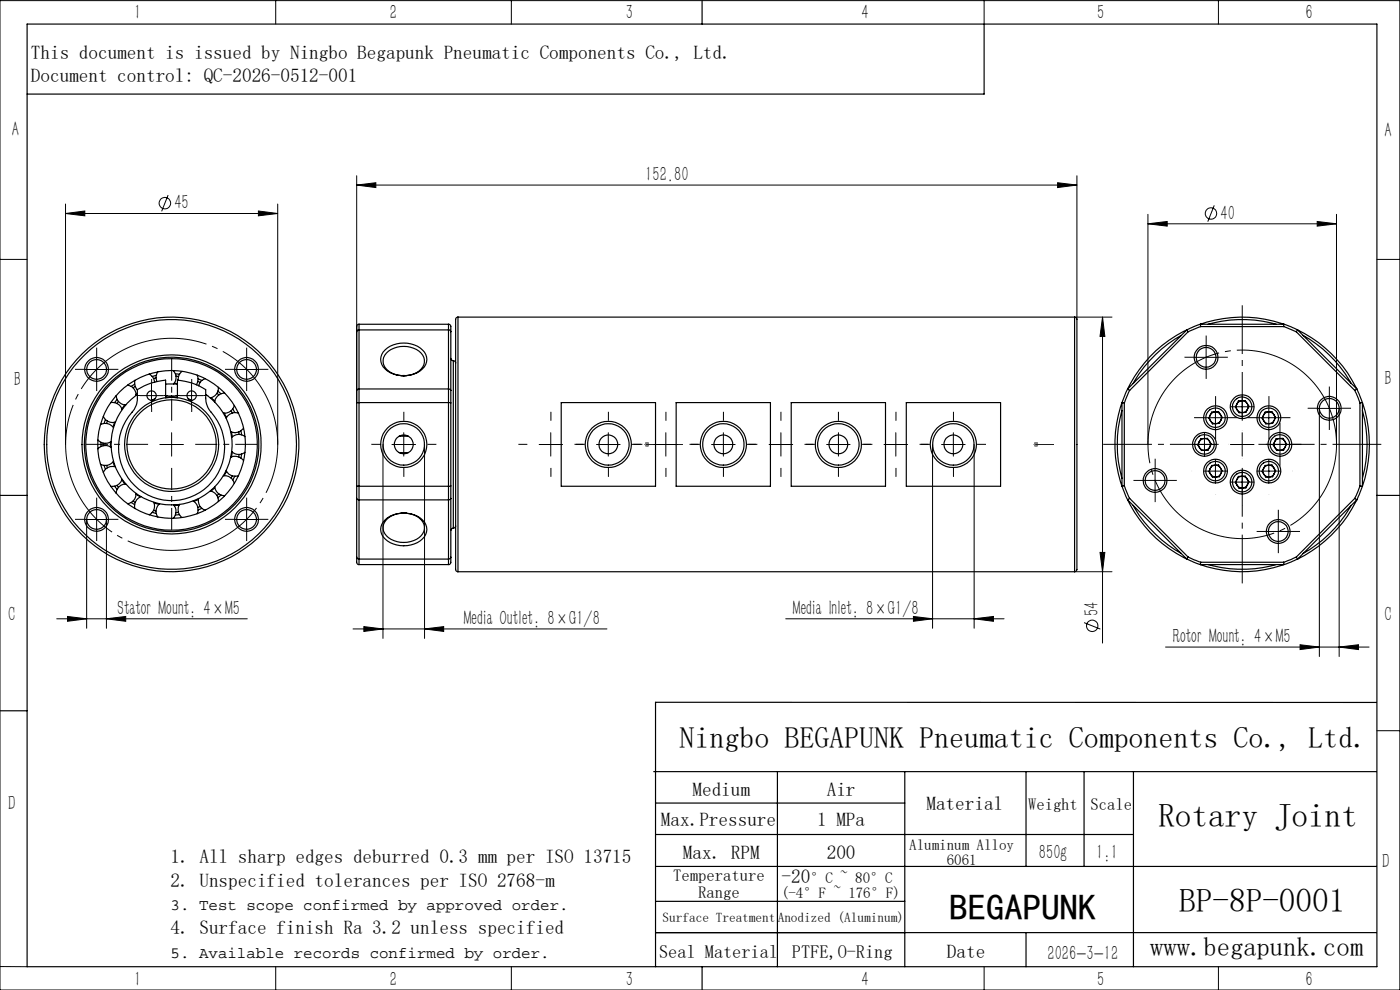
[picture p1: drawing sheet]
<svg xmlns="http://www.w3.org/2000/svg" width="297mm" height="210mm" viewBox="0 0 297 210" stroke-linecap="round" stroke-linejoin="round" font-family="sans-serif">
<g fill="none" stroke="#000" stroke-width=".25">
<path d="M5.8 5.1h286.3v200h-286.3zM148.9 .1v5M208.8 5.1v14.9h-203M31.6 79.3a2.25 2.25 0 0 1 1.2 1.8M33.2 79.6l-.9 .3M33.5 78.9a2.14 2.14 0 0 0-.2 2M36.8 78.6a2.03 2.03 0 0 1 0 2.8M37.2 79.3l.9 .1M37.3 79.8l.6 .1M38.6 78.8a2.16 2.16 0 0 0-.8 1.8M41.8 79.6a2.15 2.15 0 0 1-.1 2M75.7 70.4v12.4"/>
<path d="M76.2 70l-.4 .1-.1 .3M76.2 68.8a.99 .99 0 0 0-.5 1.3v.3M76.2 68.8v1.2M76.2 70v12.5M76.2 70h18.9M76.2 68.8h18.9M81.7 74.2a6 6 0 0 1 8.3 .5 2.77 2.77 0 0 1-.9 4 6.2 6.2 0 0 1-7.8-.9 2.62 2.62 0 0 1 .4-3.6zM82 74.9a5.4 5.4 0 0 1 7.7 .4 2.58 2.58 0 0 1-1.3 3.7 5.5 5.5 0 0 1-6.8-1.2 2.37 2.37 0 0 1 .4-2.9zM85.1 79.7h1.2M95.1 70l.4 .1 .1 .3M95.1 68.8v1.2M95.1 68.8a.99 .99 0 0 1 .5 1.3v.3"/>
<path d="M95.1 70v12.5M95.6 76l.2 .4 .4 .1M95.6 70.4v12.4M96.2 76.5l.3 .2 .2 .3M96.2 76.5v35.5M97.2 67.3l-.4 .1-.1 .3v53.2l.1 .2 .4 .2M97.2 67.3v54M97.2 67.3h130.8M228 67.3l.3 .1 .2 .3v53.2l-.2 .2-.3 .2M228 67.3v54M250.6 71.1a27.1 27.1 0 0 0-10.2 10.2M251.8 70a26.4 26.4 0 0 0-12.6 12.5"/>
<path d="M251.8 70l.3 .4M251.8 70l-12.6 12.5M252.1 70.4l-12.5 12.4M254.6 68.8a26.6 26.6 0 0 1 17.8 0M254.6 68.8l-2.8 1.2M254.6 68.8l.1 .5M254.6 68.8h17.8M254.7 69.3l-2.6 1.1M254.7 69.3h17.6M256.3 68.8a26.5 26.5 0 0 1 14.4 0M272.3 69.3l2.7 1.1M272.4 68.8l-.1 .5"/>
<path d="M272.4 68.8l2.9 1.2M275 70.4l12.4 12.4M275.3 70a27.2 27.2 0 0 1 12.5 12.5M275.3 70l-.3 .4M275.3 70l12.5 12.5M276.4 71.1a26.5 26.5 0 0 1 10.2 10.2M20.8 93.3a2.07 2.07 0 0 0 2.8 .4M21.3 90.1a2.16 2.16 0 0 1 2.8 .6M21.4 93.8v.9M21.9 88.3a2.11 2.11 0 0 0 2.6 1.2M21.9 94v.5M22.1 98.7l.3 .8"/>
<path d="M22.4 89l-.3 .8M22.6 98.7l.2 .5M22.8 89.3l-.2 .5M23.5 93.8v1M23.5 85.4a2.13 2.13 0 0 1 2.4 1.5M23.6 94.9a2.07 2.07 0 0 0-2.8 .3M24 98l.3 1M24.1 97.9a2.12 2.12 0 0 1-2.8 .6M24.3 89.6l-.3 .9M24.5 99h-.1a2.19 2.19 0 0 0-2.5 1.2M24.6 83.9a2.18 2.18 0 0 0 2.1 2M24.8 84.7l-.5 .7"/>
<path d="M25.1 85.2l-.3 .4M26.5 85.9l-.6 .8M27.1 81.7a2.08 2.08 0 0 1 1.8 2.2M28.6 81.5l-.8 .5M28.6 80.7a2.28 2.28 0 0 0 .5 2M28.7 82l-.4 .3M29.1 83.7a12.8 12.8 0 0 0-2.3 19.1 12.8 12.8 0 0 0 19.2 0 12.8 12.8 0 0 0-2.4-19.1M29.1 83.5l-.2 .2M32.9 84.6l-.8 .3M33.1 80.1l-.5 .2M35.1 84.3h2.5M35.1 81.5h2.5"/>
<path d="M35.1 84.4v-3.8a13.2 13.2 0 0 0-6 2v1.8a5.2 5.2 0 0 1-1.8 4 11.3 11.3 0 0 0 2 15.3 11.3 11.3 0 0 0 15.4-1.1 11.3 11.3 0 0 0-.2-15.5l-.4-.7-.4-1.1-.1-2.7a12.8 12.8 0 0 0-6-2v3.8M35.1 84.1h2.5M36.9 81.3l.7 .1M39.9 84.6l.8 .3M42 80.9l.5 .2M42 80.4l.8 .3M43.5 80.3a2.01 2.01 0 0 0-1.4 1.5M44.8 84.4l.8 .7M46 83.4l.4 .4M46.2 82.9l.7 .6M46.3 82.2a2.1 2.1 0 0 1-1.7 2.2M47.6 87.7l.4 .9"/>
<path d="M47.7 83.4a2.1 2.1 0 0 0-2.2 1.9M48 99.8a2.1 2.1 0 0 0 2.6 1.1M48 100l-.4 .9M48.9 97a2.17 2.17 0 0 1 2.8 .7M49 87.1l.3 .5M49.1 91.6l.2 1.1M49.1 95.8a2.11 2.11 0 0 0 2.9 .1M49.3 95.9l-.2 1M49.4 86.7l.4 .8M49.7 86a2.1 2.1 0 0 1-2.3 1.6M50.6 87.7a2.13 2.13 0 0 0-2.6 1M50.7 91.6v.5"/>
<path d="M50.7 96.4v.5M51.1 91.4l.2 .8M51.3 96.3l-.2 .9M51.7 90.8a2.15 2.15 0 0 1-2.8 .7M52 92.6a2.06 2.06 0 0 0-2.9 .2M75.7 82.8v2.7M75.7 85.5v17.6M76.2 85.4l-.5 .1M76.2 82.5l-.4 .1-.1 .2M76.2 82.5v2.9M76.2 85.4h18.9M76.2 85.4v17.7"/>
<path d="M76.2 82.5h18.9M84.7 96h1.9M84.7 92.5h1.9M95.1 82.5v2.9M95.1 82.5l.4 .1 .1 .2M95.1 85.4l.5 .1M95.1 85.4v17.7M95.6 82.8v2.7M95.6 85.5v17.6M119.1 85.4h20v17.7h-20zM143.4 85.4h20v17.7h-20zM167.9 85.4h20v17.7h-20z"/>
<path d="M192.3 85.4h20v17.7h-20zM238 85.4a27 27 0 0 0 0 17.7M238 85.4l.5 .1M238 87.1a26.8 26.8 0 0 0 0 14.4M238 85.4v17.7M238.5 85.5v17.6M239.2 82.5l-1.2 2.9M239.2 82.5l.4 .3M239.6 82.8l-1.1 2.7M254.7 93.1l1.5-.1 .8 1.2-.7 1.3-1.4 .1-.8-1.2zM257.1 98.7l1.4-.1 .8 1.3-.6 1.2-1.5 .1-.8-1.2zM257.1 87.4l1.4-.1 .8 1.2-.6 1.3-1.5 .1-.8-1.2z"/>
<path d="M262.7 85h1.5l.8 1.2-.7 1.3-1.4 .1-.8-1.2zM268.4 87.4l1.4-.1 .8 1.2-.6 1.3-1.5 .1-.8-1.2zM268.4 98.7l1.4-.1 .8 1.3-.6 1.2-1.5 .1-.8-1.2zM270.7 93.1l1.5-.1 .7 1.2-.6 1.3-1.4 .1-.8-1.2zM287.4 82.8l1.1 2.7M287.8 82.5l-.4 .3M287.8 82.5l1.2 2.9M288.5 85.5v17.6M289 85.4a27.3 27.3 0 0 1 0 17.7M289 85.4l-.5 .1M289 87.1a26.8 26.8 0 0 1 0 14.4M289 85.4v17.7"/>
<path d="M0 105.1h5.8M24.3 103.1l.5 .7M24.8 103l.3 .4M25.9 101.8l.6 .8M25.9 101.7a2.09 2.09 0 0 1-2.4 1.4M26.7 102.6a2.1 2.1 0 0 0-2.1 2M27.8 106.6l.8 .5M28.3 106.2l.4 .4M28.9 104.7a2.05 2.05 0 0 1-1.8 2.1M28.9 104.8l.8 .6M29.9 105.3l-.1 .1a2.24 2.24 0 0 0-1.2 2.5M32.3 108.7l.9 .2"/>
<path d="M32.6 108.3l.5 .1M32.7 106.5v.1a2.09 2.09 0 0 1-1.1 2.6M32.7 106.7l1 .3M33.9 106.8a2.13 2.13 0 0 0-.4 2.9M36.8 107.1a2.06 2.06 0 0 1 0 2.8M37.9 108.7l-.6 .1M38 107.1l-1.1 .1M38.1 107a2.15 2.15 0 0 0 .5 2.8M38.1 109.2h-.9M41 106.2l.1 .1a2.15 2.15 0 0 1 .7 2.7M42.1 105.9l-1 .5M42.1 105.8v.1a2.1 2.1 0 0 0 1.4 2.3"/>
<path d="M42.5 107.4l-.5 .3M42.8 107.8l-.8 .4M44.6 104.1h.1a2.13 2.13 0 0 1 1.6 2.3M45.5 103.3a2.13 2.13 0 0 0 2.2 1.9M45.6 103.5l-.8 .7M46.4 104.8l-.4 .3M46.9 105l-.7 .6M47.4 100.9a2.05 2.05 0 0 1 2.3 1.6M49.3 100.9l-.3 .5M49.8 101l-.4 .8M75.7 103.1v2.6M75.7 103.1h.5"/>
<path d="M75.7 105.7l.1 .3h.4M75.7 118.2l.1 .3 .4 .1M75.7 118.2v.7a.64 .64 0 0 0 .5 .9M75.7 105.7v12.5M76.2 103.1v2.9M76.2 118.6v1.2M76.2 103.1h18.9M76.2 106v12.6M76.2 106h18.9M76.2 118.6h18.9M76.2 119.8h18.9M81.7 110.3a6 6 0 0 1 8.3 .4 2.77 2.77 0 0 1-.9 4.1 6.1 6.1 0 0 1-7.8-.9 2.62 2.62 0 0 1 .4-3.6z"/>
<path d="M82 110.2a5.4 5.4 0 0 1 7.7 .5 2.58 2.58 0 0 1-1.3 3.7 5.4 5.4 0 0 1-6.8-1.2 2.37 2.37 0 0 1 .4-3zM85.1 108.9h1.2M95.1 103.1v2.9M95.1 118.6v1.2M95.1 106v12.6M95.6 103.1h-.5M95.6 103.1v2.6M95.6 105.7l-.1 .3h-.4M95.6 118.2l-.1 .3-.4 .1M95.6 118.2v.7a.64 .64 0 0 1-.5 .9M95.6 105.7v12.5M96.2 112l-.4 .2-.2 .3"/>
<path d="M96.7 111.5l-.2 .4-.3 .1M238 103.1l1.2 2.9M238.5 103.1l1.1 2.6M238.5 103.1h-.5M239.2 106a26.9 26.9 0 0 0 12.6 12.6M239.2 106l12.6 12.6M239.6 105.7l-.4 .3M239.6 105.7l12.5 12.5M240.4 107.2a27 27 0 0 0 10.2 10.2M251.8 118.6l2.8 1.2M252.1 118.2l-.3 .4M252.1 118.2l2.6 1.1"/>
<path d="M254.6 119.8a26.6 26.6 0 0 0 17.8 0M254.6 119.8h17.8M254.7 119.3l-.1 .5M254.7 119.3h17.6M256.3 119.8a26.5 26.5 0 0 0 14.4 0M262.7 101.1l1.5-.1 .8 1.2-.7 1.3-1.4 .1-.8-1.2zM272.3 119.3l.1 .5M275 118.2l.3 .4M275 118.2l-2.7 1.1M275.3 118.6l-2.9 1.2M286.6 107.2a26.3 26.3 0 0 1-10.2 10.2M287.4 105.7l.4 .3"/>
<path d="M287.4 105.7l-12.4 12.5M287.8 106a27.6 27.6 0 0 1-12.5 12.6M287.8 106l-12.5 12.6M288.5 103.1l-1.1 2.6M288.5 103.1h.5M289 103.1l-1.2 2.9M292.1 105.1h4.9M97.2 121.3h130.8M0 150.8h5.8M292 149h-152.9v56.1M138.7 163.7h153.3M139.1 170.3h52.8"/>
<path d="M139.1 177h101.4M164.9 163.7v41.4M191.9 163.7v41.4M217.7 163.7v20.1M230 163.7v20.1M240.5 163.7v41.4M139.1 191.2h52.8M139.1 197.8h152.9M139.1 183.8h152.9M217.7 197.8v7.3M148.9 205.1v4.9"/>
<circle cx="20.5" cy="78.4" r="2.52"/>
<circle cx="20.5" cy="78.4" r="2.1"/>
<circle cx="52.3" cy="78.4" r="2.52"/>
<circle cx="52.3" cy="78.4" r="2.09"/>
<circle cx="255.9" cy="75.8" r="2.09"/>
<circle cx="255.9" cy="75.8" r="2.51"/>
<circle cx="32.2" cy="83.9" r="1"/>
<circle cx="36.4" cy="94.3" r="18.5"/>
<circle cx="36.4" cy="94.3" r="15.7"/>
<circle cx="36.4" cy="94.3" r="19"/>
<circle cx="36.4" cy="94.3" r="9.5"/>
<circle cx="36.4" cy="94.3" r="27"/>
<circle cx="36.4" cy="94.3" r="10"/>
<circle cx="36.4" cy="94.3" r="18.2"/>
<circle cx="36.4" cy="94.3" r="26.5"/>
<circle cx="40.6" cy="83.9" r=".99"/>
<circle cx="85.6" cy="94.3" r="2"/>
<circle cx="85.7" cy="94.3" r="4.9"/>
<circle cx="85.7" cy="94.3" r="4.4"/>
<circle cx="129" cy="94.3" r="4.9"/>
<circle cx="129" cy="94.3" r="4.4"/>
<circle cx="129" cy="94.3" r="1.99"/>
<circle cx="153.4" cy="94.3" r="4.9"/>
<circle cx="153.4" cy="94.3" r="4.4"/>
<circle cx="153.4" cy="94.3" r="2"/>
<circle cx="177.9" cy="94.3" r="4.9"/>
<circle cx="177.9" cy="94.3" r="4.4"/>
<circle cx="177.9" cy="94.3" r="2"/>
<circle cx="202.2" cy="94.3" r="2"/>
<circle cx="202.2" cy="94.3" r="4.9"/>
<circle cx="202.3" cy="94.3" r="4.4"/>
<circle cx="255.5" cy="94.3" r="1.26"/>
<circle cx="255.5" cy="94.3" r="2.07"/>
<circle cx="255.5" cy="94.3" r="2.53"/>
<circle cx="257.9" cy="88.6" r="2.07"/>
<circle cx="257.9" cy="88.6" r="2.53"/>
<circle cx="257.9" cy="88.6" r="1.25"/>
<circle cx="257.9" cy="99.9" r="2.06"/>
<circle cx="257.9" cy="99.9" r="2.52"/>
<circle cx="257.9" cy="99.9" r="1.25"/>
<circle cx="263.5" cy="86.3" r="1.25"/>
<circle cx="263.5" cy="86.3" r="2.06"/>
<circle cx="263.5" cy="86.3" r="2.51"/>
<circle cx="269.2" cy="88.6" r="1.26"/>
<circle cx="269.2" cy="88.6" r="2.07"/>
<circle cx="269.2" cy="88.6" r="2.53"/>
<circle cx="269.2" cy="99.9" r="2.06"/>
<circle cx="269.2" cy="99.9" r="2.52"/>
<circle cx="269.2" cy="99.9" r="1.25"/>
<circle cx="271.5" cy="94.3" r="2.53"/>
<circle cx="271.5" cy="94.3" r="2.07"/>
<circle cx="271.5" cy="94.3" r="1.25"/>
<circle cx="282" cy="86.6" r="2.53"/>
<circle cx="282" cy="86.6" r="2.09"/>
<circle cx="20.5" cy="110.2" r="2.52"/>
<circle cx="20.5" cy="110.2" r="2.1"/>
<circle cx="52.3" cy="110.2" r="2.52"/>
<circle cx="52.3" cy="110.2" r="2.09"/>
<circle cx="245.1" cy="101.9" r="2.53"/>
<circle cx="245.1" cy="101.9" r="2.1"/>
<circle cx="263.5" cy="102.3" r="1.25"/>
<circle cx="263.5" cy="102.3" r="2.07"/>
<circle cx="263.5" cy="102.3" r="2.52"/>
<circle cx="271.2" cy="112.8" r="2.53"/>
<circle cx="271.2" cy="112.8" r="2.1"/>
</g>
<g fill="none" stroke="#000" stroke-width=".21">
<path d="M0 .1h297v209.9h-297zM58.5 .1v5M108.5 .1v5M208.8 .1v5M258.5 .1v5M75.7 39.3l4-.5v1zM75.7 37.3v48.2M75.7 39.3h152.8M224.4 38.8l4.1 .5-4.1 .5zM228.5 37.3v30.5M0 55h5.8M13.9 45.3l4.1-.5v1z"/>
<path d="M13.9 43.3v51M13.9 45.3h45M35.7 41.4l-1.4 3.4M54.8 44.8l4.1 .5-4.1 .5zM58.9 43.3v51M243.5 47.5l4.1-.5v1zM243.5 45.5v48.8M243.5 47.5h40M257.6 43.6l-1.4 3.4M279.4 47l4.1 .5-4.1 .5zM283.5 45.5v48.8M292.1 55h4.9"/>
<path d="M18 78.4h5M20.5 75.9v4.9M49.8 78.4h5M52.3 75.9v4.9M228 67.3h7.9M233.9 67.3l.5 4.1h-1zM233.9 67.3v69.1M253.4 75.8h5M255.9 73.3v5M29.6 83.9h5M32.1 81.4v5M33.9 94.3h5"/>
<path d="M36.4 91.8v5M38.1 83.9h5M40.6 81.4v5M81.2 94.3v41.1M83.1 94.3h5.1M85.7 91.8v5M90.1 94.3v41.1M114.4 94.3h4.9M116.8 91.8v5M126.5 94.3h5.1M129 91.8v5M138.7 94.3h5.1"/>
<path d="M141.3 91.8v5M151 94.3h5M153.5 91.8v5M163.2 94.3h5M165.7 91.8v5M175.4 94.3h4.9M177.9 91.8v5M187.5 94.3h5M190 91.8v5M197.8 94.3v39M199.7 94.3h5.1M202.2 91.8v5"/>
<path d="M206.7 94.3v39M245 99.4v5M253 94.3h5M255.4 88.6h4.9M255.4 99.9h4.9M255.5 91.8v5M257.8 86.1v5M257.8 97.4v5M261 94.3h5M261 86.3h5M263.5 83.8v5M263.5 91.8v5"/>
<path d="M263.5 99.8v5M266.7 88.6h5M266.7 99.9h5M269 94.3h5M269.2 86.1v5M269.2 97.4v5M271.5 91.8v5M279.5 86.6h5M279.9 86.6v52.7M282 84.1v5M284.1 86.6v52.7M18 110.2h5"/>
<path d="M18.4 110.2v23.1M20.5 107.7v5M22.6 110.2v23.1M49.8 110.2h5M52.3 107.7v5M233.4 117.2h1l-.5 4.1zM242.5 101.9h5M261 102.3h5M268.7 112.7h5M271.2 110.2v5M12 131.3h40.5M14.3 130.8l4.1 .5-4.1 .5z"/>
<path d="M22.6 131.3l4.1-.5v1zM74.9 133.4h53.9M77.2 132.9l4 .5-4 .5zM90.1 133.4l4-.5v1zM166.7 131.3h46.3M193.8 130.8l4 .5-4 .5zM206.7 131.3l4-.5v1zM228 121.3h7.9M230 132.1l3.4 1.3M247.3 137.3h43.1M275.8 136.8l4.1 .5-4.1 .5zM284.1 137.3l4.1-.5v1z"/>
<path d="M292.1 155h4.9M0 205l5.8 .1M58.5 205.1v4.9M108.5 205.1v4.9M208.8 205.1v4.9M258.5 205.1v4.9"/>
<circle cx="35" cy="43.1" r="1.22"/>
<circle cx="256.9" cy="45.3" r="1.22"/>
<circle cx="231.7" cy="132.8" r="1.21"/>
</g>
<path d="M57.9 87.7a22.5 22.5 0 0 0-37.6-9.1 22.5 22.5 0 0 0 10.2 37.4 22.5 22.5 0 0 0 27.8-27l-.4-1.3" fill="none" stroke="#000" stroke-width=".21" stroke-dasharray="30.5 1.3 1.3 1.3" stroke-dashoffset="13.1" stroke-linecap="butt"/>
<path d="M282.7 88.4a20 20 0 0 0-33.5-8.1 20 20 0 0 0 9 33.2 20 20 0 0 0 24.8-23.9l-.3-1.2" fill="none" stroke="#000" stroke-width=".21" stroke-dasharray="30.5 1.3 1.3 1.3" stroke-dashoffset="3.8" stroke-linecap="butt"/>
<path d="M137.2 94.3h.1zM137.3 94.3h.1M137.3 94.3h7.5M138.7 94.3h-.3h.3M144.8 94.3h-.4h.4M219.7 94.3h.2zM219.8 94.3h.1M219.8 94.3h3.8M220.6 94.3h-.4h.4M223.6 94.3h-.4h.4" fill="none" stroke="#00f" stroke-width=".21"/>
<path d="M136.7 94.3h1.1M136.9 93.9l.7 .7M137.3 93.8v1M137.6 93.9l-.7 .7M219.3 94.3h1M219.4 93.9l.8 .7M219.8 93.8v1M220.2 93.9l-.8 .7" fill="none" stroke="#808080" stroke-width=".21"/>
<g fill="none" stroke="#000" stroke-width=".21" stroke-dasharray="30.5 1.3 1.3 1.3" stroke-linecap="butt">
<path d="M18 78.3h-2.1M20.5 75.8v-2.1M23 78.3h2.1M49.8 78.3h-2.1M52.3 75.8v-2.1M54.8 78.3h2.1M253.4 75.8h-2.1M255.9 73.3v-2.1M255.9 78.3v2.1M258.4 75.8h2.1M20.5 80.8v2.1M29.7 83.9h-1"/>
<path d="M32.2 81.4v-1M32.2 86.4v1M34.7 83.9h1M38.2 83.9h-1M40.7 81.4v-1M40.7 86.4v1M43.2 83.9h1M52.3 80.8v2.1M80.7 94.3h-1.9M85.7 89.3v-1.9M85.7 99.3v1.9M90.7 94.3h1.9"/>
<path d="M111.9 94.3h-1.9M116.9 89.3v-1.9M116.9 99.3v1.9M121.9 94.3h1.9M124.1 94.3h-1.9M129.1 89.3v-1.9M129.1 99.3v1.9M134.1 94.3h1.9M136.3 94.3h-1.9M141.3 89.3v-1.9M141.3 99.3v1.9M146.3 94.3h1.9"/>
<path d="M148.5 94.3h-1.9M153.5 89.3v-1.9M153.5 99.3v1.9M158.5 94.3h1.9M160.7 94.3h-1.9M165.7 89.3v-1.9M165.7 99.3v1.9M170.7 94.3h1.9M172.9 94.3h-1.9M177.9 89.3v-1.9M177.9 99.3v1.9M182.9 94.3h1.9"/>
<path d="M185.1 94.3h-1.9M190.1 89.3v-1.9M190.1 99.3v1.9M195.1 94.3h1.9M197.3 94.3h-1.9M202.3 89.3v-1.9M202.3 99.3v1.9M207.3 94.3h1.9M245.1 99.4v-2.1M255.4 88.6h-2.1M255.5 89.3v-.1M257.9 86.1v-2.1"/>
<path d="M257.9 91.1v2.1M260.4 88.6h2M260.5 94.3h.1M263.5 81.3v-.1M263.5 97.3v-.1M266.7 88.6h-2.1M268.5 86.3h.1M269 94.3h-2M269.2 86.1v-2.1M269.2 91.1v2.1M271.5 91.8v-2.1M271.5 96.8v2"/>
<path d="M271.7 88.6h2.1M274 94.3h2.1M279.5 86.6h-2.1M282 84.1v-2.1M282 89.1v2.1M284.5 86.6h2.1M18 110.2h-2.1M20.5 107.7v-2.1M20.5 112.7v2.1M23 110.2h2.1M49.8 110.2h-2.1M52.3 107.7v-2.1"/>
<path d="M52.3 112.7v2.1M54.8 110.2h2.1M242.6 101.9h-2.1M245.1 104.4v2.1M247.6 101.9h2.1M268.5 102.3h.1M268.7 112.7h-2.1M271.2 110.2v-2.1M271.2 115.2v2.1M273.7 112.7h2.1"/>
</g>
<path d="M31.4 94.3h-13.1M36.4 89.3v-13.2M36.4 99.3v13.1M41.4 94.3h13.2" fill="none" stroke="#000" stroke-width=".21" stroke-dasharray="30.5 1.3 1.3 1.3" stroke-dashoffset="25.8" stroke-linecap="butt"/>
<path d="M258.5 94.3h-24.5M263.5 89.3v-24.5M263.5 99.3v24.5M268.5 94.3h24.5" fill="none" stroke="#000" stroke-width=".21" stroke-dasharray="30.5 1.3 1.3 1.3" stroke-dashoffset="20.1" stroke-linecap="butt"/>
<path d="M13.9 45.3l4.1-.5v1zM54.8 44.8l4.1 .5-4.1 .5zM243.5 47.5l4.1-.5v1zM279.4 47l4.1 .5-4.1 .5z" fill="#000"/>
<path d="M137.2 94.3h.1zM144.4 94.3h.4zM137.2 94.3h.1zM138.4 94.3h.3zM223.2 94.3h.4zM219.7 94.3h.2zM220.2 94.3h.4zM219.7 94.3h.2z" fill="#00f"/>
<g fill="#000">
<path d="M233.9 67.3l.5 4.1h-1zM233.4 117.2h1l-.5 4.1z"/>
<path d="M14.3 130.8l4.1 .5-4.1 .5zM22.6 131.3l4.1-.5v1zM75.7 39.3l4-.5v1zM224.4 38.8l4.1 .5-4.1 .5zM193.8 130.8l4 .5-4 .5zM206.7 131.3l4-.5v1zM77.2 132.9l4 .5-4 .5zM90.1 133.4l4-.5v1zM275.8 136.8l4.1 .5-4.1 .5zM284.1 137.3l4.1-.5v1z"/>
</g>
<text font-size="7.8" x="201.5" y="195.1">BEGAPUNK</text>
<g font-size="7.1">
<text x="245.7" y="175.4">Rotary Joint</text>
<text x="250.2" y="193.4">BP-8P-0001</text>
</g>
<text font-size="6.3" x="144.2" y="158.6">Ningbo BEGAPUNK Pneumatic Components Co., Ltd.</text>
<text font-size="5.6" x="244" y="202.8">www.begapunk.com</text>
<g font-size="4.4">
<text x="28.5" y="4.1">1</text>
<text x="82.7" y="4.1">2</text>
<text x="132.7" y="4.1">3</text>
<text x="182.7" y="4.1">4</text>
<text x="232.7" y="4.1">5</text>
<text x="277" y="4.1">6</text>
<text x="2.5" y="28.9">A</text>
<text x="293.7" y="29.1">A</text>
<text x="136.9" y="38.4">152.80</text>
<text x="37" y="44.4">45</text>
<text x="258.9" y="46.6">40</text>
<text x="2.9" y="81.9">B</text>
<text x="293.7" y="81.6">B</text>
<text x="1.7" y="131.6">C</text>
<text x="24.9" y="130.4">Stator Mount: 4×M5</text>
<text x="168.2" y="130.4">Media Inlet: 8×G1/8</text>
<text x="233" y="130.7" transform="rotate(-90 233 130.7)">54</text>
<text x="293.7" y="131.6">C</text>
<text x="98.4" y="132.5">Media Outlet: 8×G1/8</text>
<text x="248.8" y="136.4">Rotor Mount: 4×M5</text>
<text x="1.7" y="171.9">D</text>
<text x="220.4" y="182.1">850g</text>
<text x="232.6" y="182.1">1:1</text>
<text x="293.2" y="184.1">D</text>
<text x="222.2" y="203.6">2026-3-12</text>
<text x="28.5" y="209.1">1</text>
<text x="82.7" y="209.1">2</text>
<text x="132.7" y="209.1">3</text>
<text x="182.7" y="209.1">4</text>
<text x="232.7" y="209.1">5</text>
<text x="277" y="209.1">6</text>
</g>
<g font-size="4.1">
<text x="6.5" y="12.4">This document is issued by Ningbo Begapunk Pneumatic Components Co., Ltd.</text>
<text x="6.5" y="17.4">Document control: QC-2026-0512-001</text>
<text x="146.9" y="168.9">Medium</text>
<text x="175.4" y="168.9">Air</text>
<text x="196.5" y="171.9">Material</text>
<text x="140.2" y="175.2">Max.Pressure</text>
<text x="173.3" y="175.2">1 MPa</text>
<text x="36.2" y="183.1">1. All sharp edges deburred 0.3 mm per ISO 13715</text>
<text x="144.9" y="182.1">Max. RPM</text>
<text x="175.4" y="182.1">200</text>
<text x="36.2" y="188.1">2. Unspecified tolerances per ISO 2768-m</text>
<text x="165.8" y="187.2">-20</text>
<text x="36.2" y="198.1">4. Surface finish Ra 3.2 unless specified</text>
<text x="200.9" y="203.1">Date</text>
</g>
<g font-size="3.9">
<text x="139.8" y="203.1">Seal Material</text>
<text x="168" y="203.1">PTFE,O-Ring</text>
</g>
<g font-size="3.5">
<text x="218.1" y="171.9">Weight</text>
<text x="231.3" y="171.9">Scale</text>
<text x="142.8" y="187">Temperature</text>
<text x="148.1" y="190.5">Range</text>
</g>
<g font-size="3.4">
<text x="36.2" y="193.1">3. Test scope confirmed by approved order.</text>
<text x="36.2" y="203.1">5. Available records confirmed by order.</text>
</g>
<g font-size="3.2">
<text x="192.9" y="180.3">Aluminum Alloy</text>
<text x="200.8" y="183.5">6061</text>
<text x="165.7" y="190.5">(-4°F ~ 176°F)</text>
<text x="171.9" y="187.2">°C ~ 80°C</text>
</g>
<g font-size="2.8">
<text x="140.5" y="195.7">Surface Treatment</text>
<text x="165" y="195.7">Anodized (Aluminum)</text>
</g>
</svg>
